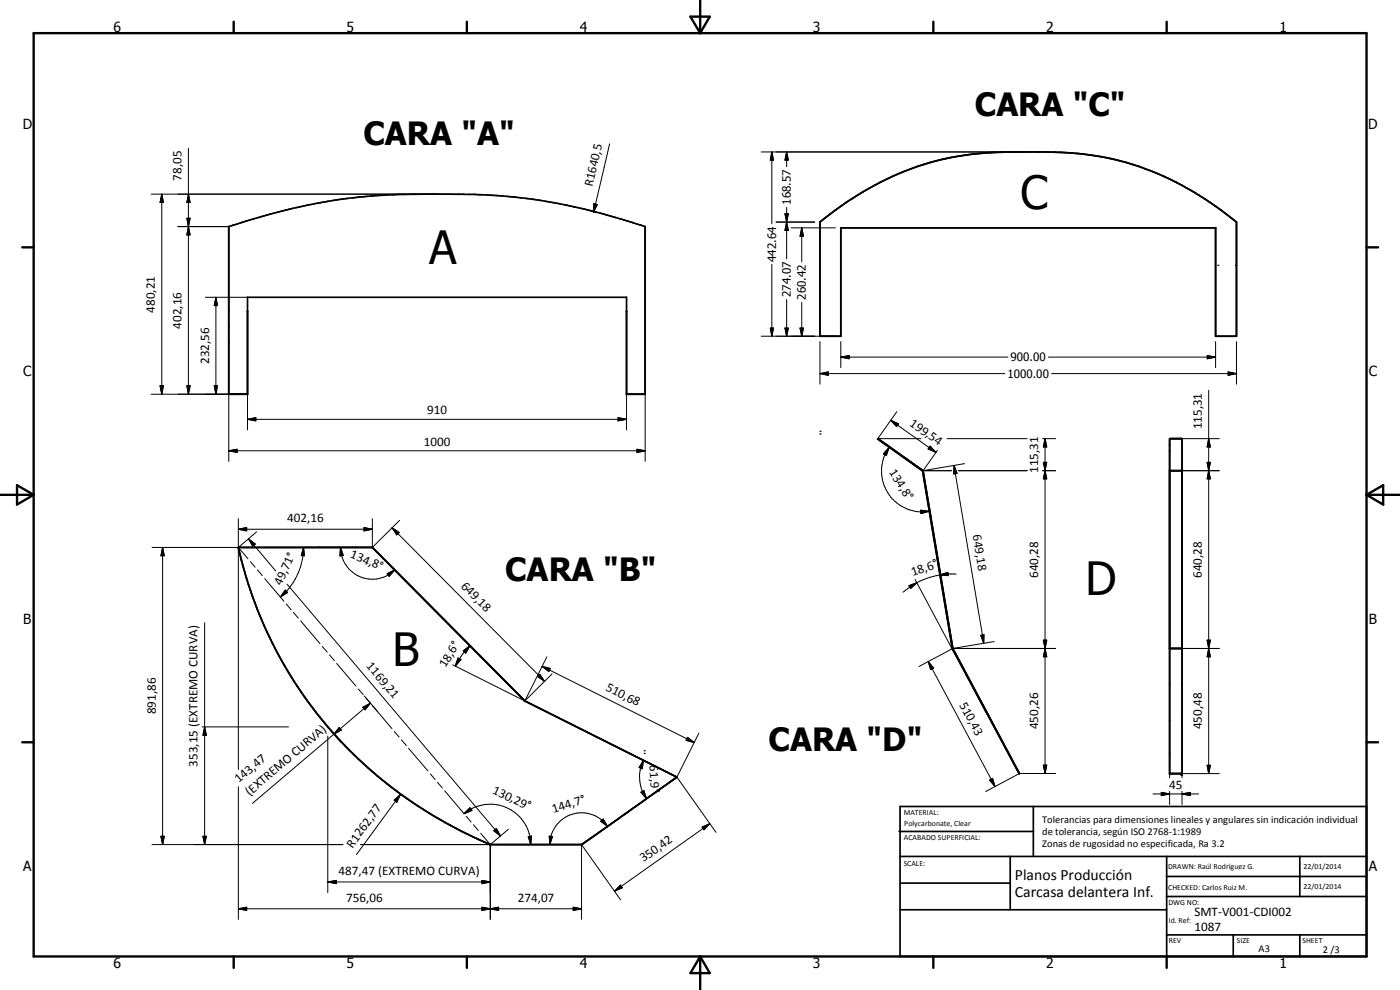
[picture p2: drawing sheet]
<svg xmlns="http://www.w3.org/2000/svg" width="420mm" height="297mm" viewBox="0 0 420 297" stroke-linecap="round" stroke-linejoin="round" font-family="sans-serif">
<g fill="none" stroke="#000" stroke-width=".51">
<path d="M68.7 68a170 170 0 0 1 59.3-9.7h6.3a174.5 174.5 0 0 1 59.3 9.7v50.3h-5.6v-29.1h-113.7v29.1h-5.6zM246.1 66.6a86.9 86.9 0 0 1 45.9-20.4l1.7-.1a223.8 223.8 0 0 1 24.6-.4 85.5 85.5 0 0 1 51.2 19.7l1.6 1.2v34.3h-6.3v-32.5h-112.5v32.5h-6.2zM263.4 131.6l13.6 9.6zM351 131.6v100.5h3.7v-100.5h-3.5M277 141.2l9 53.4M351 141.2h3.7M71.5 164.3h40.2l45.8 46 45.6 22.9M71.5 164.3l1.4 5.5M71.5 164.3l.5 1.8M72 166.3l1.5 5.5 2.3 7.3M73.4 171.6l3.7 11M76.4 180.6l2.2 5.5 3.1 6.9"/>
<path d="M77.8 184.1a131.9 131.9 0 0 0 8.5 17.2M82.5 194.5l4.8 8.4M286 194.6l20 37.5h-.2M286 194.6l5.5 10.4M351 194.6h3.7M87.2 202.7l5.4 8M88.3 204.5l3.2 4.7M92.5 210.6l2.4 3.2M94.8 213.7l1.2 1.6M96 215.1l4.9 5.8M97.2 216.6l2.4 2.9M99.7 219.6l2.6 2.8"/>
<path d="M102.2 222.3a127.2 127.2 0 0 0 15.5 14M104.8 225a125.4 125.4 0 0 0 12.8 11.3M117.6 236.3a123.6 123.6 0 0 0 12.6 8.6M120.7 238.6l1.5 1.1M122.3 239.7l1.6 1.1M195.3 238.8l-9.8 6.9M196.7 237.7l-.8 .6M197.7 237l-.8 .6M199.2 236l-5.9 4.2M200.6 234.9l-.7 .6M201.3 234.5l-3.1 2.1M201.9 234l-.8 .7"/>
<path d="M203.1 233.2l-.8 .6M203.1 233.2l-1.4 1M125.4 241.8l9.8 5.8M131.9 245.8l10 5.3M135.2 247.6l6.7 3.5M141.9 251.1l1.8 .8M143.7 251.9l3.4 1.5M175.2 253l-.7 .4h-27.4M177.2 251.6l-2 1.4M177.2 251.5l-2 1.5M177.7 251.2l-.5 .4M178.3 250.8l-.6 .4"/>
<path d="M184.5 246.4l-6.3 4.5M190.8 242l-12 8.5M192.4 240.8l-.9 .6M269.8 249.5h40.3M270.1 242h140v45h-140zM270.1 257h140M303.2 257v16M310.1 242v15M350.1 257v30M390.1 257v12M270.1 265h33.1M270.1 273h80"/>
<path d="M350.1 269h60M350.1 263h60M350.1 280.5h60M370.1 280.5v6.5M390.1 280.5v6.5"/>
</g>
<g fill="#000">
<circle cx="74.3" cy="93.3" r=".25"/>
<circle cx="188" cy="93.3" r=".25"/>
<circle cx="354.7" cy="131.7" r=".25"/>
<circle cx="351" cy="232.1" r=".25"/>
<circle cx="354.5" cy="232.1" r=".25"/>
<circle cx="354.7" cy="232.1" r=".25"/>
<circle cx="147.1" cy="253.4" r=".18"/>
<circle cx="147.1" cy="253.4" r=".25"/>
</g>
<g fill="none" stroke="#000" stroke-width=".35">
<path d="M104.6 59.5l-4.6 .7M110.4 58.9l-4.7 .5M116.1 58.5l-4.6 .3M121.9 58.3l-4.6 .2M127.7 58.3h-4.6M128.9 58.3h4.6M134.6 58.3h4.6M140.4 58.3l4.6 .2M146.2 58.5l4.6 .3M151.9 58.9l4.6 .5M157.7 59.5l4.6 .7M70.9 67.3l-2.2 .7"/>
<path d="M76.4 65.6l-4.4 1.3M81.9 64l-4.4 1.3M87.5 62.6l-4.4 1.2M93.2 61.4l-4.5 1M98.9 60.3l-4.6 .8M163.4 60.3l4.6 .8M169.1 61.4l4.5 1M174.7 62.6l4.5 1.2M180.4 64l4.4 1.3M185.9 65.6l4.4 1.3M191.5 67.3l2.1 .7M365.5 79.6h.1"/>
<path d="M365.7 79.6h.1M370.7 79.6h.2M371 79.6h.1M246.1 130.2h.1M246.1 129.4h.1M246.3 130.2h.1M246.3 129.4h.1M263.4 131.6l-.1 .1 13.5 9.7 8.9 53.2M263.4 131.6l1.2 .8M263.4 131.6l1.8 1.3M265.8 133.2l1.6 1.2M266.1 133.5l3.7 2.6"/>
<path d="M267.9 134.8l2.3 1.6M270.7 136.7l3.6 2.6M271 136.9l3.4 2.5M275.2 140l1.8 1.2M275.3 140l1.7 1.2M351 131.6h.1M351.1 131.6h.1M277 141.2l.4 2.4M277.6 144.8l.8 4.7M278.6 150.7l.8 4.7M279.6 156.6l.8 4.8M91.8 164.3h2"/>
<path d="M94.8 164.3h13.9M109.3 164.3h2.4M280.6 162.6l.8 4.7M281.6 168.5l.8 4.7M282.6 174.4l.8 4.8M283.5 180.3l.8 4.8M284.6 186.3l.7 4.7M285.5 192.2l.5 2.4 1.1 2.1M285.7 194.7l20.1 37.4M287.6 197.8l2.4 4.3M157.3 210.5h.1M157.4 210.4l2.1 .9"/>
<path d="M160.6 211.8l4 2.1M165.6 214.4l4.1 2M170.7 216.9l4 2M175.8 219.5l4 2M290.5 203.1l2.3 4.3M293.4 208.5l2.3 4.3M296.2 213.9l2.3 4.3M299.1 219.2l2.3 4.3M180.8 222l4.1 2M185.9 224.5l4 2.1M191 227.1l4 2M193.3 225.3h.2"/>
<path d="M193.3 226.1h.2M193.5 225.3h.1M193.5 226.1h.1M196 229.6l4.1 2M200.1 235.4l-1.9 1.3M201.1 232.2l2 1M202.9 233.3l-1.9 1.4M302 224.6l2.2 4.3M304.8 230l1.2 2.1"/>
</g>
<g fill="none" stroke="#000" stroke-width=".71">
<path d="M10.1 9.9h400v277.1h-400zM70.1 6.5v3.4M140.1 6.5v3.4M207.2 5h5.8l-2.9 4.9zM210.1 0v9.9M280.1 6.5v3.4M350.1 6.5v3.4M6.7 74.2h3.4M410.1 74.2h3.5M.1 148.5h10M5.1 145.6l5 2.9-5 2.9zM410.1 148.5h10"/>
<path d="M410.1 148.5l5-2.9v5.8zM6.7 222.7h3.4M410.1 222.7h3.5M70.1 287v3.4M140.1 287v3.4M210.1 287v10M210.1 287l2.9 5h-5.8zM280.1 287v3.4M350.1 287v3.4"/>
</g>
<g fill="none" stroke="#000" stroke-width=".3">
<path d="M45.4 58.3h85.7M48.5 58.3l.6 2.4h-1.1zM48.5 58.3v60M56.5 58.3l.6 2.4h-1zM56.5 44.4v73.9M183 43.2l-4.9 20.5M228.5 45.6h78.5M231.6 45.6l.5 2.4h-.9zM231.6 45.6v21.5M236.1 45.6l.5 2.4h-1zM236.1 45.6v4.4M53.4 68h15.3"/>
<path d="M56.1 65.5h1l-.6 2.5zM56.5 68l.6 2.5h-1zM178.2 61.1l1 .3-1.1 2.3zM231.6 79.3v21.6M232.9 66.6h11.6M235.6 64.1h1l-.5 2.5zM235.6 64.1l1 5h-1l1-5zM236.1 66.6l.5 2.5h-1zM236.1 62.2v15.5M237.4 68.4h13.3M240.6 68.4l.5 2.5h-1zM240.6 68.4v10.1"/>
<path d="M61.6 89.2h12.7M64.8 89.2l.5 2.5h-1zM64.8 89.2v29.1M231.2 98.4h.9l-.5 2.5zM235.6 98.4h1l-.5 2.5zM236.1 89.9v11M240.1 98.4h1l-.5 2.5zM240.6 90.7v10.2M45.4 118.3h28.9v10.7M48 115.7h1.1l-.6 2.6zM56.1 115.7h1l-.6 2.6zM64.3 115.7h1l-.5 2.6z"/>
<path d="M68.7 118.3v20.1M188 118.3v10.7M193.6 118.3v20.1M228.5 100.9h22.2M246.1 112.1l2.5-.5v1zM246.1 112.1h55.4M246.1 102.5v12.8M252.3 107.1l2.5-.4v1zM252.3 107.1h50.2M252.3 102.5v7.8M314.7 107.1h50.1M315.6 112.1h55.5"/>
<path d="M362.3 106.7l2.5 .4-2.5 .6zM362.7 117.1v115M364.8 102.5v7.8M368.6 111.6l2.5 .5-2.5 .5zM371.1 102.5v12.8M68.7 135.3l2.5-.5v1zM68.7 135.3h124.9M74.3 125.8l2.5-.5v1zM74.3 125.8h113.7M185.5 125.3l2.5 .5-2.5 .5zM191.2 134.8l2.4 .5-2.4 .5zM263.3 131.7l13.5 9.7 8.9 53.2"/>
<path d="M266.8 134.2l-.8 2.5-.9-.5zM266.8 134.2a12.3 12.3 0 0 0-.4 13.6 12.3 12.3 0 0 0 12.4 5.6M267.3 126.1l2.4 1.1-.6 .8zM267.3 126.1l13.6 9.6M269.1 123.5l-5.7 8.1h13M279.1 133.9l1.8 1.8-2.4-1zM281.3 135.1l-4.3 6.1M284.2 131.6h24.1M286.3 139.7l.9 2.3-1 .2zM286.3 139.7l8.9 53.3M289.5 139.1l-12.5 2.1M312.9 131.6h3.9"/>
<path d="M313.1 138.7h1l-.5 2.5zM313.6 131.6l.5 2.5h-1zM313.6 131.6v100.5M354.7 131.6h11.2M362.3 138.7h1l-.6 2.5zM362.7 131.6l.6 2.5h-1zM71.5 158.8l2.5-.5v1zM71.5 155.6v75.3M71.5 158.8h40.2M77 159.6l-5.5 4.7 2.9 3.3M109.3 158.3l2.4 .5-2.4 .5zM111.7 155.6v8.7"/>
<path d="M117.7 158.4l2.1 1.4-.7 .7zM117.7 158.4l45.7 46M119.9 156.1l-8.2 8.2M276.3 153.1l2.5 .3-2.4 .7zM277 141.2h8.6M287.6 141.2h20.7M312.9 141.2h3.9M313.6 141.2l.5 2.5h-1zM354.5 141.2h11.4M362.7 141.2l.6 2.5h-1zM45.6 164.3h66.1M48.8 164.3l.5 2.5h-1z"/>
<path d="M48.8 164.3v89.1M74.6 161.7l2 1.5-.8 .7zM74.6 161.7l8.2 9.6M75.1 168.5l1.5 1.7M77.3 171l1.4 1.7M79.4 173.6l5.8 6.8M85.6 177l.7 .8-2.2 1.3zM86.1 175.3l64.1 75.5M91.1 164.3l.3 2.5-1-.1zM91.1 164.3a19.6 19.6 0 0 1-7 14.8M102.2 164.3l.8 2.4-1 .1zM102.2 164.3a9.6 9.6 0 0 0 7.7 9.3 9.2 9.2 0 0 0 6.6-1.1l2-1.5"/>
<path d="M111.7 164.3l45.8 46M116.2 172.1l2.3-1.1-1.7 1.9zM272.8 175.7l2.4-.9-1.9 1.8zM274.6 173.9l31.2 58.2M275.2 174.8l-4.2 2.9M282 172.5l2.5-.8 .1 1zM282 172.5l-3 .7-3.8 1.6M287 172.3l-5 .2M61.4 186.9v66.5M85.9 181.2l1.5 1.7M88.1 183.8l1.4 1.7M90.2 186.3l5.8 6.8"/>
<path d="M96.7 194l1.5 1.7M98.9 196.5l1.5 1.7M101 199.1l5.8 6.8M135.9 199.5l67.2 33.7M137.4 197.4l.9 .5-1.7 2zM139 195.3l2-1.5-1.2 2.2zM141 193.8l-2.2 2.5-2.2 3.6M162.7 199.9l2.4 .7-.4 .9zM162.7 199.9l45.7 22.9M164.1 197.1l-6.6 13.2M278.6 198.5l1.6 1.9-.9 .5zM278.6 198.5l20 37.5"/>
<path d="M286 194.6h30.8M286 194.6l-10.2 5.4M294.3 190.6l1-.1-.1 2.5zM298.4 192.5l-12.4 2.1M313.1 192.1h1l-.5 2.5zM313.1 192.1l1 5h-1l1-5zM313.6 194.6l.5 2.5h-1zM354.7 194.6h11.2M362.3 192.1h1l-.6 2.5zM362.7 194.6l.6 2.5h-1zM60.7 218.1h25.9M61.4 218.1l.5 2.5h-1z"/>
<path d="M98.3 218.1h.1M98.4 218.1v.1M98.4 218.1l3.9 4.6M101.8 218.3l.6 .7-2.2 1.3zM107.5 206.7l1.5 1.7M108.9 212.2l2.3-1.2-1.6 2zM109.3 208.8l3.9 4.6M109.7 209.3l1.5 1.6M111.2 211l-11 9.3M111.8 211.8l5.8 6.8M118.3 219.5l1.5 1.6M161.3 203l.7-.7 1.4 2.1z"/>
<path d="M162 202.3l1.4 2.1-2.1-1.4zM165.7 202.2l-8.2 8.1M209.8 220l-6.7 13.2M71.5 236.1v39.7M98.4 220.9v46.9M100.2 220.3l-24.4 20.7M120.2 238.4l-13.2 18M120.5 222l1.5 1.7M122.6 224.5l5.8 6.8M129.1 232.2l1.5 1.7M131.3 234.7l1.4 1.7M133.5 237.3l5.7 6.8"/>
<path d="M192.4 237.7l.8-.5 .8 2.4zM193.1 228.1l-.4 2.6-.9-.4zM193.1 228.1a10.7 10.7 0 0 0-1 7.1 10.8 10.8 0 0 0 1.9 4.4M203.1 233.2l-28.6 20.2M203.1 233.2l11.8 16.5M206.3 221.2l2.1 1.6-2.5-.7zM297 234.1l.9-.5 .7 2.4zM313.1 229.6h1l-.5 2.5zM316.8 232.1h-10.8l-10.2 5.4M346 238.2h13.7M348.5 237.7l2.5 .5-2.5 .5zM351 232.1v1.3"/>
<path d="M351 237.4v4M354.7 238.2l2.6-.5v1zM354.7 237.4v4M362.3 229.6h1l-.6 2.5zM365.9 232.1h-11.2v1.3M45.6 253.4h57.3M48.3 250.9h1l-.5 2.5zM60.9 250.9h1l-.5 2.5zM108.2 253.4h66.3M118.3 240.1l1.9-1.7-1.1 2.3zM139.3 244.1l1.7-1.7 .6 .8zM139.3 244.1a12.6 12.6 0 0 1 8.5-2.8 12.1 12.1 0 0 1 11.2 9.7l.3 2.4"/>
<path d="M139.9 244.9l1.5 1.7M141 242.4l.6 .8-2.3 .9zM142.1 247.5l1.4 1.7M144.3 250l2.8 3.4M147.1 253.4v22.4M148.2 249.3l.8-.7 1.2 2.2zM152.6 248.8l-5.5 4.6M158.5 251l1-.1-.2 2.5zM164.8 250.9l1 .1-.8 2.4zM174.5 253.4l11.8 16.6M174.5 253.4v22.4M180.3 246.4l.7-.7 1.3 2.2z"/>
<path d="M182.3 247.9a9.4 9.4 0 0 0-4.9-3.6 9.5 9.5 0 0 0-12.1 6.7l-.3 2.4M210.7 248.2l2.3-1.1-1.7 1.9zM213 247.1l-28.6 20.3M71.5 272.7l2.5-.5v1zM71.5 272.7h103M98.4 264.6l2.5-.4v.9zM98.4 264.6h48.7M144.6 264.2l2.5 .4-2.5 .5zM144.6 272.2l2.5 .5-2.5 .5zM147.1 272.7l2.5-.5v1zM172 272.2l2.5 .5-2.5 .5zM186.2 265.6l.6 .8-2.4 1z"/>
</g>
<g fill="#000">
<path d="M231.6 45.6l.5 2.4h-.9zM236.1 45.6l.5 2.4h-1zM48.5 58.3l.6 2.4h-1.1zM56.1 65.5h1l-.6 2.5zM56.5 58.3l.6 2.4h-1zM56.5 68l.6 2.5h-1zM178.2 61.1l1 .3-1.1 2.3zM235.6 64.1h1l-.5 2.5zM236.1 66.6l.5 2.5h-1zM240.6 68.4l.5 2.5h-1zM64.8 89.2l.5 2.5h-1zM231.2 98.4h.9l-.5 2.5z"/>
<path d="M235.6 98.4h1l-.5 2.5zM240.1 98.4h1l-.5 2.5zM48 115.7h1.1l-.6 2.6zM56.1 115.7h1l-.6 2.6zM64.3 115.7h1l-.5 2.6zM246.1 112.1l2.5-.5v1zM252.3 107.1l2.5-.4v1zM362.3 106.7l2.5 .4-2.5 .6zM368.6 111.6l2.5 .5-2.5 .5zM68.7 135.3l2.5-.5v1zM74.3 125.8l2.5-.5v1zM185.5 125.3l2.5 .5-2.5 .5z"/>
<path d="M191.2 134.8l2.4 .5-2.4 .5zM266.8 134.2l-.8 2.5-.9-.5zM267.3 126.1l2.4 1.1-.6 .8zM279.1 133.9l1.8 1.8-2.4-1zM313.1 138.7h1l-.5 2.5zM313.6 131.6l.5 2.5h-1zM362.3 138.7h1l-.6 2.5zM362.7 131.6l.6 2.5h-1zM71.5 158.8l2.5-.5v1zM109.3 158.3l2.4 .5-2.4 .5zM117.7 158.4l2.1 1.4-.7 .7zM276.3 153.1l2.5 .3-2.4 .7z"/>
<path d="M286.3 139.7l.9 2.3-1 .2zM313.6 141.2l.5 2.5h-1zM362.7 141.2l.6 2.5h-1zM48.8 164.3l.5 2.5h-1zM74.6 161.7l2 1.5-.8 .7zM85.6 177l.7 .8-2.2 1.3zM91.1 164.3l.3 2.5-1-.1zM102.2 164.3l.8 2.4-1 .1zM116.2 172.1l2.3-1.1-1.7 1.9zM272.8 175.7l2.4-.9-1.9 1.8zM282 172.5l2.5-.8 .1 1zM137.4 197.4l.9 .5-1.7 2z"/>
<path d="M139 195.3l2-1.5-1.2 2.2zM294.3 190.6l1-.1-.1 2.5zM313.1 192.1h1l-.5 2.5zM313.6 194.6l.5 2.5h-1zM362.3 192.1h1l-.6 2.5zM362.7 194.6l.6 2.5h-1zM101.8 218.3l.6 .7-2.2 1.3zM108.9 212.2l2.3-1.2-1.6 2zM162 202.3l1.4 2.1-2.1-1.4zM162.7 199.9l2.4 .7-.4 .9zM278.6 198.5l1.6 1.9-.9 .5zM61.4 218.1l.5 2.5h-1z"/>
<path d="M192.4 237.7l.8-.5 .8 2.4zM193.1 228.1l-.4 2.6-.9-.4zM206.3 221.2l2.1 1.6-2.5-.7zM297 234.1l.9-.5 .7 2.4zM313.1 229.6h1l-.5 2.5zM348.5 237.7l2.5 .5-2.5 .5zM354.7 238.2l2.6-.5v1zM362.3 229.6h1l-.6 2.5zM48.3 250.9h1l-.5 2.5zM60.9 250.9h1l-.5 2.5zM118.3 240.1l1.9-1.7-1.1 2.3zM139.3 244.1l1.7-1.7 .6 .8z"/>
<path d="M148.2 249.3l.8-.7 1.2 2.2zM158.5 251l1-.1-.2 2.5zM164.8 250.9l1 .1-.8 2.4zM180.3 246.4l.7-.7 1.3 2.2zM210.7 248.2l2.3-1.1-1.7 1.9zM71.5 272.7l2.5-.5v1zM98.4 264.6l2.5-.4v.9zM144.6 264.2l2.5 .4-2.5 .5zM144.6 272.2l2.5 .5-2.5 .5zM147.1 272.7l2.5-.5v1zM172 272.2l2.5 .5-2.5 .5zM186.2 265.6l.6 .8-2.4 1z"/>
</g>
<g font-size="13.7">
<text x="306.3" y="62.6">C</text>
<text x="128.8" y="79.2">A</text>
<text x="325.8" y="178.6">D</text>
<text x="117.8" y="199.8">B</text>
</g>
<g font-size="9.6">
<text x="292.6" y="34.8">CARA &quot;C&quot;</text>
<text x="109.1" y="43.5">CARA &quot;A&quot;</text>
<text x="151.6" y="174.3">CARA &quot;B&quot;</text>
<text x="230.7" y="225.2">CARA &quot;D&quot;</text>
</g>
<g font-size="4.7">
<text x="304.6" y="263.9">Planos Producción</text>
<text x="304.6" y="269.3">Carcasa delantera Inf.</text>
</g>
<g font-size="4.2">
<text x="34" y="9.6">6</text>
<text x="104" y="9.6">5</text>
<text x="174" y="9.6">4</text>
<text x="244" y="9.6">3</text>
<text x="314" y="9.6">2</text>
<text x="384" y="9.6">1</text>
<text x="6.8" y="38.7">D</text>
<text x="410.6" y="38.7">D</text>
<text x="7" y="112.9">C</text>
<text x="410.8" y="112.9">C</text>
<text x="7" y="187.1">B</text>
<text x="410.8" y="187.1">B</text>
<text x="7" y="261.4">A</text>
<text x="410.8" y="261.4">A</text>
<text x="34" y="290.4">6</text>
<text x="104" y="290.4">5</text>
<text x="174" y="290.4">4</text>
<text x="244" y="290.4">3</text>
<text x="314" y="290.4">2</text>
<text x="384" y="290.4">1</text>
</g>
<g font-size="3.9">
<text x="54.5" y="54.2" transform="rotate(-90 54.5 54.2)">78,05</text>
<text x="177.8" y="56.2" transform="rotate(-77 177.8 56.2)">R1640,5</text>
<text x="46.5" y="93.8" transform="rotate(-90 46.5 93.8)">480,21</text>
<text x="54.5" y="98.6" transform="rotate(-90 54.5 98.6)">402,16</text>
<text x="62.7" y="109.3" transform="rotate(-90 62.7 109.3)">232,56</text>
<text x="128.2" y="124.3">910</text>
<text x="272.8" y="127.5" transform="rotate(35 272.8 127.5)">199,54</text>
<text x="360.7" y="128.9" transform="rotate(-90 360.7 128.9)">115,31</text>
<text x="127.2" y="133.7">1000</text>
<text x="266.8" y="141.6" transform="rotate(58 266.8 141.6)">134,8°</text>
<text x="311.6" y="141.9" transform="rotate(-90 311.6 141.9)">115,31</text>
<text x="86.2" y="156.7">402,16</text>
<text x="291.9" y="160.6" transform="rotate(80 291.9 160.6)">649,18</text>
<text x="104.9" y="167.3" transform="rotate(22 104.9 167.3)">134,8°</text>
<text x="273.9" y="172.8" transform="rotate(-19 273.9 172.8)">18,6°</text>
<text x="311.6" y="173.4" transform="rotate(-90 311.6 173.4)">640,28</text>
<text x="360.7" y="173.4" transform="rotate(-90 360.7 173.4)">640,28</text>
<text x="84.4" y="175.9" transform="rotate(-65 84.4 175.9)">49,71°</text>
<text x="138.2" y="176" transform="rotate(45 138.2 176)">649,18</text>
<text x="109.8" y="199.9" transform="rotate(50 109.8 199.9)">1169,21</text>
<text x="133.7" y="200.5" transform="rotate(-58 133.7 200.5)">18,6°</text>
<text x="181.6" y="207.1" transform="rotate(26 181.6 207.1)">510,68</text>
<text x="46.7" y="214.3" transform="rotate(-90 46.7 214.3)">891,86</text>
<text x="287.9" y="211.5" transform="rotate(62 287.9 211.5)">510,43</text>
<text x="311.6" y="218.8" transform="rotate(-90 311.6 218.8)">450,26</text>
<text x="360.7" y="218.8" transform="rotate(-90 360.7 218.8)">450,48</text>
<text x="59.3" y="230" transform="rotate(-90 59.3 230)">353,15 (EXTREMO CURVA)</text>
<text x="194.9" y="229.7" transform="rotate(86 194.9 229.7)">61,9°</text>
<text x="71.7" y="235.1" transform="rotate(-40 71.7 235.1)">143,47</text>
<text x="74.9" y="238.9" transform="rotate(-40 74.9 238.9)">(EXTREMO CURVA)</text>
<text x="147.6" y="238" transform="rotate(25 147.6 238)">130,29°</text>
<text x="350.9" y="236.6">45</text>
<text x="166.1" y="243.9" transform="rotate(-18 166.1 243.9)">144,7°</text>
<text x="105.8" y="254.6" transform="rotate(-54 105.8 254.6)">R1262,77</text>
<text x="101.6" y="262.5">487,47 (EXTREMO CURVA)</text>
<text x="193.1" y="258.7" transform="rotate(-35 193.1 258.7)">350,42</text>
<text x="103.9" y="270.6">756,06</text>
<text x="155.4" y="270.6">274,07</text>
<text x="358.5" y="275">SMT-V001-CDI002</text>
<text x="358.5" y="279.4">1087</text>
</g>
<g font-size="3.5">
<text x="237.4" y="61.4" transform="rotate(-90 237.4 61.4)">168.57</text>
<text x="232.9" y="78.6" transform="rotate(-90 232.9 78.6)">442.64</text>
<text x="237.4" y="89.1" transform="rotate(-90 237.4 89.1)">274.07</text>
<text x="241.9" y="90" transform="rotate(-90 241.9 90)">260.42</text>
<text x="302.3" y="113.4">1000.00</text>
<text x="303.3" y="108.5">900.00</text>
</g>
<g font-size="3.1">
<text x="312.7" y="246.8">Tolerancias para dimensiones lineales y angulares sin indicación individual</text>
<text x="312.7" y="250.4">de tolerancia, según ISO 2768-1:1989</text>
<text x="312.7" y="254">Zonas de rugosidad no especificada, Ra 3.2</text>
<text x="377.7" y="285.6">A3</text>
<text x="397" y="285.9">2 /3</text>
</g>
<g font-size="2.4">
<text x="271.2" y="244.4">MATERIAL:</text>
<text x="271.3" y="252">ACABADO SUPERFICIAL:</text>
<text x="271.4" y="247.9">Polycarbonate, Clear</text>
<text x="271.2" y="259.7">SCALE:</text>
<text x="350.6" y="260.8">DRAWN: Raúl Rodríguez G.</text>
<text x="391.2" y="260.6">22/01/2014</text>
<text x="350.6" y="267">CHECKED: Carlos Ruiz M.</text>
<text x="391.2" y="266.7">22/01/2014</text>
<text x="350.6" y="271.4">DWG NO:</text>
<text x="350.8" y="276.9">Id. Ref:</text>
<text x="350.8" y="282.8">REV</text>
<text x="371.2" y="282.9">SIZE</text>
<text x="390.9" y="282.9">SHEET</text>
</g>
</svg>
